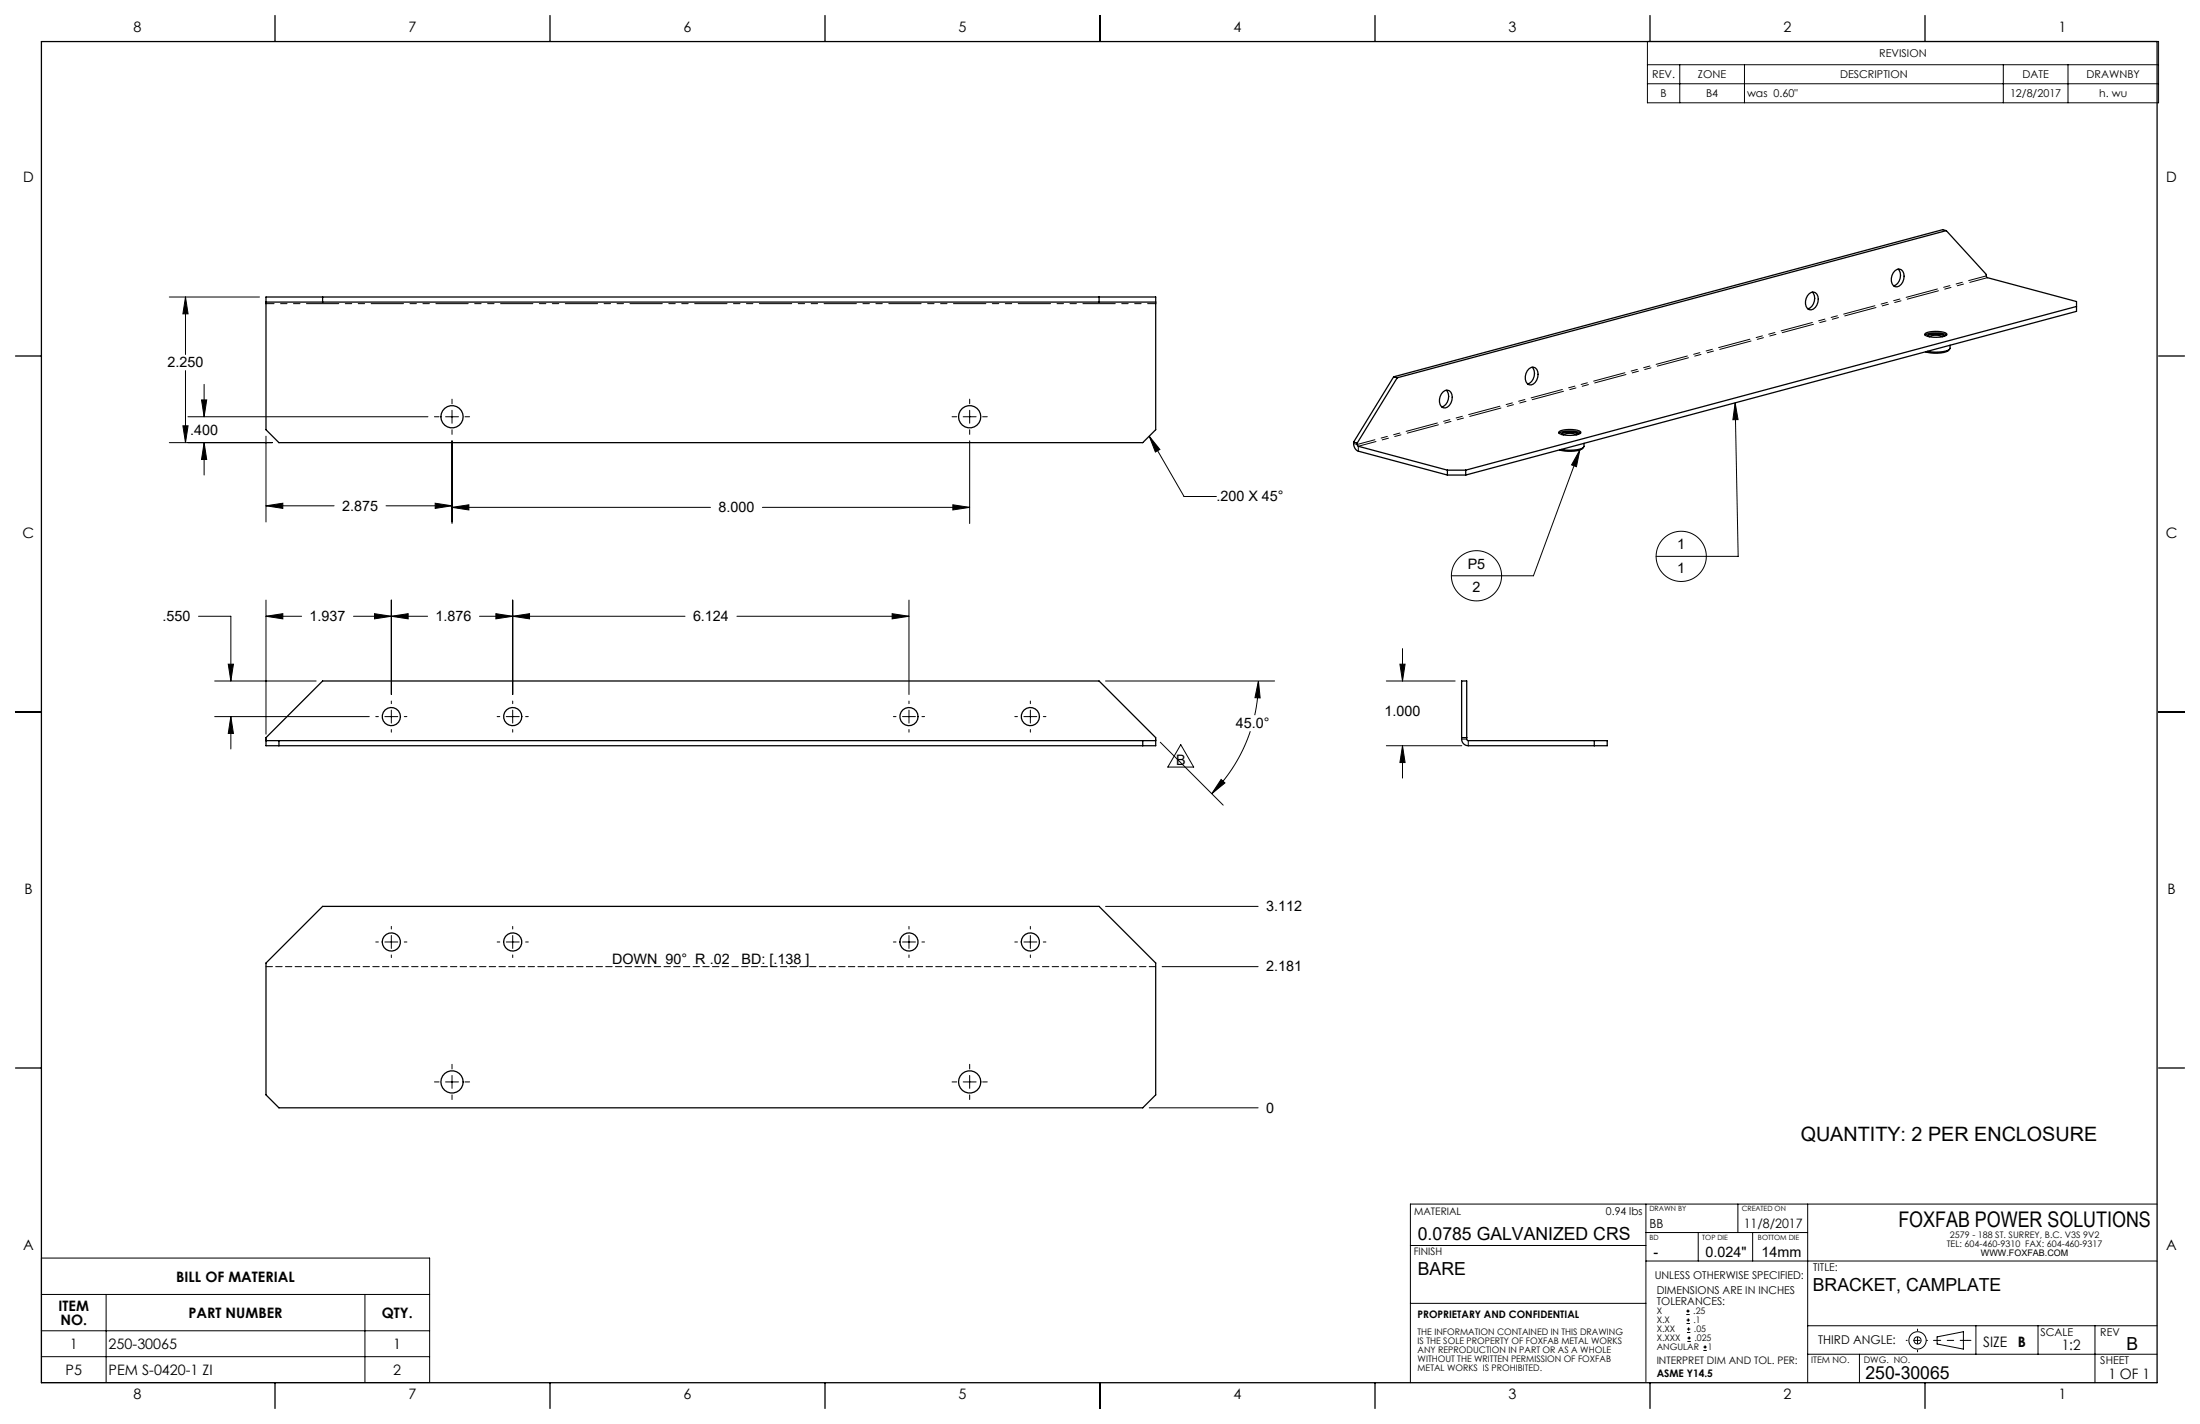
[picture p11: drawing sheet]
<svg xmlns="http://www.w3.org/2000/svg" width="432mm" height="279mm" viewBox="0 0 432 279" stroke-linecap="round" stroke-linejoin="round" font-family="sans-serif">
<g fill="none" stroke="#000" stroke-width=".2">
<path d="M323.3 8.1h100.4v12.1h-100.4zM323.3 12.7h100.4M323.3 16.4h100.4M329.7 12.7v7.5M342.4 12.7v7.5M393.2 12.7v7.5M405.9 12.7v7.5M33.2 58.3h17.7M36.4 58.3l.5 3.3h-1zM36.4 58.3v11.3M36.4 72.7v14.2M39.6 78.5h1l-.5 3.3z"/>
<path d="M40.1 75.4v6.4M88.7 78.3v.9M190.3 78.3v.9M340.6 79l.6 30.2h-16.2M340.6 79l.5 3.3-1 .1zM33.2 86.9h20.3M35.9 83.5h1l-.5 3.4zM36.9 81.8h47.1M40.1 86.9l.5 3.3h-1zM40.1 86.9v6.3M52.2 85.6v16.8M52.2 99.2h13.4"/>
<path d="M52.2 99.2l3.3-.5v1.1zM75.8 99.2h12.9M85.3 81.8h.9M85.4 98.7l3.3 .5-3.3 .6zM87.4 81.8h2.6M88.7 86.5v16.2M88.7 99.6h50.7M88.7 99.6l3.3-.6v1.1zM88.7 80.5v2.5M88.7 84.3v.9M91.3 81.8h.9M149.6 99.6h40.7"/>
<path d="M186.9 81.8h.9M187 99l3.3 .6-3.3 .5zM189 81.8h2.6M190.3 86.5v16.2M190.3 80.5v2.5M190.3 84.3v.9M192.9 81.8h.9M225.6 85.6l6.8 11.8h6.3M225.6 85.6l2.1 2.6-.9 .5zM310.1 88.3l-.7 3.3-.9-.4zM310.1 88.3l-9.1 24.7h-16.1M52.2 117.7v26.4"/>
<path d="M76.8 117.7v18.6M100.6 117.7v18.6M178.4 117.7v18.6M39 120.9h6.3v12.7M42.1 133.6h19.9M44.8 130.3h1l-.5 3.3zM52.2 120.9h7M52.2 120.9l3.3-.5v1zM69.4 120.9h14.5M73.5 120.4l3.3 .5-3.3 .5zM76.8 120.9l3.3-.5v1zM76.8 137.5v.6"/>
<path d="M76.8 139.3v2.6M94.1 120.9h40.3M97.3 120.4l3.3 .5-3.3 .5zM100.6 137.5v.6M100.6 139.3v2.6M100.6 120.9l3.3-.5v1zM144.6 120.9h33.8M175.1 120.4l3.3 .5-3.3 .5zM178.4 137.5v.6M178.4 139.3v2.6M202.2 137.5v.6M202.2 139.3v2.6"/>
<path d="M217 133.6h33.2M247 133.6l.3 3.3h-1zM247 133.6a31.3 31.3 0 0 1-.7 6.7M272.1 133.6h13.5M274.8 130.3h1l-.5 3.3zM275.3 127.3v6.3M42.1 140.6h30.4M45.3 140.6v6.4M45.3 140.6l.5 3.3h-1zM73.8 140.6h.5M75.5 140.6h2.6M76.8 143.1v.6"/>
<path d="M79.3 140.6h.6M97.6 140.6h.5M99.4 140.6h2.5M100.6 143.1v.6M103.2 140.6h.5M175.4 140.6h.5M177.1 140.6h2.6M178.4 143.1v.6M180.9 140.6h.6M199.2 140.6h.5M201 140.6h2.5M202.2 143.1v.6"/>
<path d="M204.8 140.6h.5M227.7 145.6l12.4 12.4M231.8 146.1l2.5 4.4h-5.1zM239.7 152.9l.7 .7-2.6 2.1zM245.4 143.5a31.3 31.3 0 0 1-7.6 12.2M272.1 146.3h14.8M275.3 146.3l.5 3.3h-1zM275.3 146.3v6.4M217 177.8h29.9M73.8 184.8h.5M75.5 184.8h2.6M76.8 181.8v.5"/>
<path d="M76.8 183.6v2.5M76.8 187.4v.5M79.3 184.8h.6M97.6 184.8h.5M99.4 184.8h2.5M100.6 181.8v.5M100.6 183.6v2.5M100.6 187.4v.5M103.2 184.8h.5M175.4 184.8h.5M177.1 184.8h2.6M178.4 181.8v.5"/>
<path d="M178.4 183.6v2.5M178.4 187.4v.5M180.9 184.8h.6M199.2 184.8h.5M201 184.8h2.5M202.2 181.8v.5M202.2 183.6v2.5M202.2 187.4v.5M204.8 184.8h.5M228.1 189.7h18.8M85.3 212.3h.9M87.4 212.3h2.6"/>
<path d="M88.7 208.8v.9M88.7 211v2.6M88.7 214.8v.9M91.3 212.3h.9M186.9 212.3h.9M189 212.3h2.6M190.3 208.8v.9M190.3 211v2.6M190.3 214.8v.9M192.9 212.3h.9M225.6 217.4h21.3M323 236.2v34.9"/>
<path d="M341.1 236.2v5.6M354.8 236.2v35.1M423.4 236.2h-146.6v35.1M8.1 246.8h76.2v24.5h-76.2zM8.1 254h76.2M20.8 254v17.3M71.6 254v17.3M276.8 244.4h46.2M276.8 255.7h46.2M323 247.4h100.4M323 241.8h31.8M331 257.9h.6"/>
<path d="M331 257.2h.6M331 259.7h.7M331 259h.7M331.3 256.9v.7M331.4 258.7v.6M333.3 241.8v5.6M344 241.8v5.6M8.1 266.2h76.2M8.1 261.1h76.2M331.1 261.4h.7M331.1 260.8h.7M331.2 263.2h.7"/>
<path d="M331.2 262.5h.7M331.4 260.4v.7M331.5 262.2v.7M334.3 265h.7M334.3 264.3h.7M334.7 264v.6M354.8 265.7h68.6M354.8 260.1h68.6M365 265.7v5.6M380.2 262.3l5.2-1v3.4l-5.2-1zM387.8 260.1v5.6M400 260.1v5.6"/>
<path d="M411.2 260.1v11.2"/>
<circle cx="289.8" cy="113" r="4.9"/>
<circle cx="330" cy="109.2" r="4.9"/>
<circle cx="376.4" cy="263" r=".7"/>
<circle cx="376.4" cy="263" r="1.7"/>
</g>
<path d="M386.2 263h-6.7" fill="none" stroke="#000" stroke-width=".2" stroke-dasharray="15.2 1.3 1.3 1.3" stroke-dashoffset="13.8"/>
<path d="M376.4 260.8v4.4" fill="none" stroke="#000" stroke-width=".2" stroke-dasharray="15.2 1.3 1.3 1.3" stroke-dashoffset="14.9"/>
<path d="M386.2 263h.6" fill="none" stroke="#000" stroke-width=".2" stroke-dasharray="15.2 1.3 1.3 1.3"/>
<path d="M378.3 263h-4.2" fill="none" stroke="#000" stroke-width=".2" stroke-dasharray="15.2 1.3 1.3 1.3" stroke-dashoffset="15"/>
<path d="M226.8 189.7h-174.6" fill="none" stroke="#000" stroke-width=".2" stroke-dasharray="1.3 .6"/>
<g fill="none" stroke="#000" stroke-width=".25">
<path d="M8.1 8.2h415.3v263.1h-415.3zM54 3v5.1M107.9 3v5.1M161.9 3v5.1M215.9 3v5.1M269.9 3v5.1M323.9 3v5.1M377.8 3v5.1M52.2 59.3v25l2.5 2.6h169.6l2.5-2.6v-25M52.2 59.3v-1h174.6v1M52.2 59.3h174.6M63.3 58.3v1"/>
<path d="M215.7 58.3v1M355.1 57.6a1.08 1.08 0 0 1 1.3-.1 1.08 1.08 0 0 1 .5 1.2 1.78 1.78 0 0 1-1.8 2.1 1.95 1.95 0 0 1 0-3.2zM355.7 57.3a2.13 2.13 0 0 1-.9 3.3M372 53.1a1.08 1.08 0 0 1 1.3-.1 1.08 1.08 0 0 1 .4 1.2 1.78 1.78 0 0 1-1.7 2 1.95 1.95 0 0 1 0-3.1zM372.6 52.8a2.13 2.13 0 0 1-.9 3.3M382 45.3l7.9 8.6 .1 .6 17.6 4.7v1.9l-119.9 32.1M382 45.3l-107.8 28.8M382 45.3l-.7-.2-107.8 28.8M3 69.8h5.1M273.5 73.9l.7 .2M273.5 73.9l-7.8 12.8M274.2 74.1l-7.8 12.8"/>
<path d="M283.3 76.9a1.08 1.08 0 0 1 1.3-.2 1.08 1.08 0 0 1 .4 1.3 1.78 1.78 0 0 1-1.7 2 1.95 1.95 0 0 1 0-3.1zM283.9 76.6a2.13 2.13 0 0 1-.9 3.3M300.1 72.3a1.08 1.08 0 0 1 1.3-.1 1.08 1.08 0 0 1 .5 1.2 1.78 1.78 0 0 1-1.8 2.1 1.95 1.95 0 0 1 0-3.2zM300.7 72a2.13 2.13 0 0 1-.9 3.3M377.8 65.8a5.3 5.3 0 0 1 4.3 0M377.9 65.4a5.4 5.4 0 0 1 4.2 .1v.1a4.8 4.8 0 0 1-4.1 .3l-.2-.2zM378.4 65.9a3.2 3.2 0 0 1 3.1 0M378.4 65.9h.1M378.4 66v-.2a3.6 3.6 0 0 1 3.1 0v.2M378.4 66h.1M378.7 66.1a2.74 2.74 0 0 1 2.5 0M381.5 65.9h.1"/>
<path d="M382.6 68.6l-.3 .2a6.1 6.1 0 0 1-4.4 .2M382.7 67.7v.6a.83 .83 0 0 1-.8 .6l-1.9 .2-1.7-.2M407.6 60.1l-119.9 32.1M423.7 69.8h5.1M265.7 86.7a1.69 1.69 0 0 0 .9 1.8l17.5 4.7M265.7 86.7l.7 .2M266.4 86.9v.4l.2 .3 17.5 4.6M284.1 92.2h3.6M284.1 93.2h3.6M284.1 92.2v1M287.7 92.2v1M306 85a5.3 5.3 0 0 1 4.2 0"/>
<path d="M306.1 84.6a5.4 5.4 0 0 1 4.1 .1l.1 .2a4.8 4.8 0 0 1-4.1 .2l-.2-.1zM306.5 85.2a3.2 3.2 0 0 1 3.2 0M306.5 85.1v.1M306.8 85.3a2.73 2.73 0 0 1 2.6 0M309.6 85.3l.1-.1a.91 .91 0 0 0-1.1-.5l-1.6 .1-.5 .3 .1 .2M309.7 85.1v.1M310.8 87.8l-.3 .3a6.1 6.1 0 0 1-4.4 .2M310.9 87v.6a.83 .83 0 0 1-.8 .5l-1.9 .2-1.8-.1M3 139.7h5.1M286.9 133.6h1v11.4l.2 .3h27.4v1h-27.3a1.3 1.3 0 0 1-1.3-1.3zM423.7 139.7h5.1M52.2 145.3v-.6l11.1-11.1h152.4l11.1 11.1v.6"/>
<path d="M52.2 145.3h174.6M52.2 145.3v1h174.6v-1M54.7 145.3v1M224.3 145.3v1M286.9 144.7h1M312.9 145.3v1M63.3 177.8h152.4l11.1 11.2v25.8l-2.5 2.6h-169.6l-2.5-2.6v-25.8zM3 209.5h5.1M423.7 209.5h5.1M54 271.3v5.1M107.9 271.3v5.1M161.9 271.3v5.1"/>
<path d="M215.9 271.3v5.1M269.9 271.3v5.1M323.9 271.3v5.1M377.8 271.3v5.1"/>
<circle cx="88.7" cy="81.8" r="2.18"/>
<circle cx="190.3" cy="81.8" r="2.18"/>
<circle cx="76.8" cy="140.6" r="1.79"/>
<circle cx="100.6" cy="140.6" r="1.79"/>
<circle cx="178.4" cy="140.6" r="1.79"/>
<circle cx="202.2" cy="140.6" r="1.79"/>
<circle cx="76.8" cy="184.8" r="1.79"/>
<circle cx="100.6" cy="184.8" r="1.79"/>
<circle cx="178.4" cy="184.8" r="1.79"/>
<circle cx="202.2" cy="184.8" r="1.79"/>
<circle cx="88.7" cy="212.3" r="2.18"/>
<circle cx="190.3" cy="212.3" r="2.18"/>
</g>
<g fill="#000">
<path d="M340.6 79l.5 3.3-1 .1zM310.1 88.3l-.7 3.3-.9-.4z"/>
<path d="M239.7 152.9l.7 .7-2.6 2.1zM247 133.6l.3 3.3h-1zM76.8 120.9l3.3-.5v1zM97.3 120.4l3.3 .5-3.3 .5zM52.2 120.9l3.3-.5v1zM73.5 120.4l3.3 .5-3.3 .5zM100.6 120.9l3.3-.5v1zM175.1 120.4l3.3 .5-3.3 .5zM44.8 130.3h1l-.5 3.3zM45.3 140.6l.5 3.3h-1zM35.9 83.5h1l-.5 3.4zM36.4 58.3l.5 3.3h-1zM88.7 99.6l3.3-.6v1.1zM187 99l3.3 .6-3.3 .5zM85.4 98.7l3.3 .5-3.3 .6zM52.2 99.2l3.3-.5v1.1zM39.6 78.5h1l-.5 3.3zM40.1 86.9l.5 3.3h-1zM225.6 85.6l2.1 2.6-.9 .5zM274.8 130.3h1l-.5 3.3zM275.3 146.3l.5 3.3h-1z"/>
</g>
<path d="M52.2 59.6h174.6" fill="none" stroke="#000" stroke-width=".2" stroke-dasharray="6.3 1.3 1.3 1.3 1.3 1.3" stroke-dashoffset="4.8"/>
<path d="M265.7 87l.7 .2M266.6 87.6v.9M286.9 145h1M288.2 145.3v1" fill="none" stroke="#000" stroke-width=".2" stroke-dasharray="6.3 1.3 1.3 1.3 1.3 1.3"/>
<path d="M266.4 87.2l123.5-33.1M266.6 87.6l123.5-33.1" fill="none" stroke="#000" stroke-width=".2" stroke-dasharray="6.3 1.3 1.3 1.3 1.3 1.3" stroke-dashoffset="2.8"/>
<text font-size="4.2" x="372.6" y="240.8">FOXFAB POWER SOLUTIONS</text>
<text font-size="3.9" x="353.4" y="223.9">QUANTITY: 2 PER ENCLOSURE</text>
<g font-size="3.5">
<text x="278.3" y="243.3">0.0785 GALVANIZED CRS</text>
<text x="278.3" y="250.2">BARE</text>
<text x="355.8" y="253.4">BRACKET, CAMPLATE</text>
<text x="417.3" y="264.9">B</text>
<text x="366.1" y="270.6">250-30065</text>
</g>
<g font-size="2.8">
<text x="26.2" y="6.3">8</text>
<text x="80.2" y="6.3">7</text>
<text x="134.2" y="6.3">6</text>
<text x="188.1" y="6.3">5</text>
<text x="242.1" y="6.3">4</text>
<text x="296.1" y="6.3">3</text>
<text x="350.1" y="6.3">2</text>
<text x="404" y="6.3">1</text>
<text x="4.5" y="35.6">D</text>
<text x="425.2" y="35.6">D</text>
<text x="32.9" y="72.1">2.250</text>
<text x="37.3" y="85.3">.400</text>
<text x="67.1" y="100.2">2.875</text>
<text x="141" y="100.5">8.000</text>
<text x="238.7" y="98.4">.200 X 45°</text>
<text x="4.4" y="105.5">C</text>
<text x="329.2" y="107.8">1</text>
<text x="425.1" y="105.5">C</text>
<text x="288.1" y="111.6">P5</text>
<text x="329.2" y="112.4">1</text>
<text x="289" y="116.2">2</text>
<text x="31.9" y="121.9">.550</text>
<text x="60.8" y="121.9">1.937</text>
<text x="85.5" y="121.9">1.876</text>
<text x="136" y="121.9">6.124</text>
<text x="242.6" y="142.8">45.0°</text>
<text x="271.7" y="140.4">1.000</text>
<text x="230.8" y="150">B</text>
<text x="4.8" y="175.3">B</text>
<text x="248.5" y="178.8">3.112</text>
<text x="425.4" y="175.3">B</text>
<text x="120.1" y="189.1">DOWN 90° R .02</text>
<text x="145.6" y="189.1">BD: [.138 ]</text>
<text x="248.5" y="190.6">2.181</text>
<text x="248.5" y="218.3">0</text>
<text x="4.5" y="245.2">A</text>
<text x="425.2" y="245.2">A</text>
<text x="34.6" y="251.5">BILL OF MATERIAL</text>
<text x="324.6" y="246.7">-</text>
<text x="334.7" y="246.7">0.024&quot;</text>
<text x="345.7" y="246.7">14mm</text>
<text x="11.5" y="257.2">ITEM</text>
<text x="11.9" y="260">NO.</text>
<text x="37" y="258.6">PART NUMBER</text>
<text x="74.9" y="258.6">QTY.</text>
<text x="12.9" y="269.8">P5</text>
<text x="13.7" y="264.7">1</text>
<text x="21.3" y="269.8">PEM S-0420-1 ZI</text>
<text x="21.3" y="264.7">250-30065</text>
<text x="77.2" y="264.7">1</text>
<text x="77.2" y="269.8">2</text>
<text x="389.2" y="264.3">SIZE</text>
<text x="396" y="264.3">B</text>
<text x="404.7" y="265">1:2</text>
<text x="26.2" y="274.5">8</text>
<text x="80.2" y="274.5">7</text>
<text x="134.2" y="274.5">6</text>
<text x="188.1" y="274.5">5</text>
<text x="242.1" y="274.5">4</text>
<text x="296.1" y="274.5">3</text>
<text x="350.1" y="274.5">2</text>
<text x="404" y="274.5">1</text>
<text x="413.8" y="270.6">1 OF 1</text>
</g>
<g font-size="2.5">
<text x="323.8" y="240.9">BB</text>
<text x="342.2" y="240.9">11/8/2017</text>
</g>
<text font-size="2.4" x="356.9" y="263.8">THIRD ANGLE:</text>
<g font-size="2.1">
<text x="368.8" y="11.2">REVISION</text>
<text x="324.3" y="15.4">REV.</text>
<text x="333.3" y="15.4">ZONE</text>
<text x="361.1" y="15.4">DESCRIPTION</text>
<text x="397" y="15.4">DATE</text>
<text x="409.5" y="15.4">DRAWNBY</text>
<text x="325.9" y="19.1">B</text>
<text x="334.8" y="19.1">B4</text>
<text x="342.9" y="19.1">was 0.60&quot;</text>
<text x="394.5" y="19.1">12/8/2017</text>
<text x="412" y="19.1">h. wu</text>
<text x="315.2" y="238.3">0.94 lbs</text>
<text x="324.8" y="250.9">UNLESS OTHERWISE SPECIFIED:</text>
<text x="355.9" y="249.5">TITLE:</text>
<text x="325.2" y="254">DIMENSIONS ARE IN INCHES</text>
<text x="325.2" y="256.1">TOLERANCES:</text>
<text x="400.5" y="262.1">SCALE</text>
<text x="412.2" y="262.1">REV</text>
<text x="412.2" y="267.7">SHEET</text>
</g>
<g font-size="2">
<text x="277.6" y="238.3">MATERIAL</text>
<text x="277.5" y="246.3">FINISH</text>
<text x="278.2" y="258.5">PROPRIETARY AND CONFIDENTIAL</text>
<text x="325.2" y="267.7">INTERPRET DIM AND TOL. PER:</text>
<text x="325.2" y="270.2">ASME Y14.5</text>
</g>
<g font-size="1.8">
<text x="382.1" y="244.7">TEL: 604-460-9310 FAX: 604-460-9317</text>
<text x="382.7" y="242.9">2579 - 188 ST. SURREY, B.C. V3S 9V2</text>
<text x="388.8" y="246.4">WWW.FOXFAB.COM</text>
<text x="325.2" y="257.9">X</text>
<text x="332.4" y="257.9">.25</text>
<text x="278.2" y="261.9">THE INFORMATION CONTAINED IN THIS DRAWING</text>
<text x="278.2" y="263.6">IS THE SOLE PROPERTY OF FOXFAB METAL WORKS</text>
<text x="325.2" y="259.7">X.X</text>
<text x="325.2" y="263.2">X.XXX</text>
<text x="325.2" y="261.4">X.XX</text>
<text x="332.4" y="259.7">.1</text>
<text x="332.5" y="261.4">.05</text>
<text x="332.6" y="263.2">.025</text>
<text x="278.2" y="265.4">ANY REPRODUCTION IN PART OR AS A WHOLE</text>
<text x="278.2" y="267.2">WITHOUT THE WRITTEN PERMISSION OF FOXFAB</text>
<text x="278.2" y="268.9">METAL WORKS IS PROHIBITED.</text>
<text x="325.2" y="265">ANGULAR</text>
<text x="335.2" y="265">1</text>
<text x="355.5" y="267.4">ITEM NO.</text>
<text x="365.8" y="267.4">DWG. NO.</text>
</g>
<g font-size="1.4">
<text x="323.7" y="237.6">DRAWN BY</text>
<text x="341.8" y="237.6">CREATED ON</text>
<text x="323.8" y="243.4">BD</text>
<text x="334.1" y="243.4">TOP DIE</text>
<text x="345" y="243.4">BOTTOM DIE</text>
</g>
</svg>
